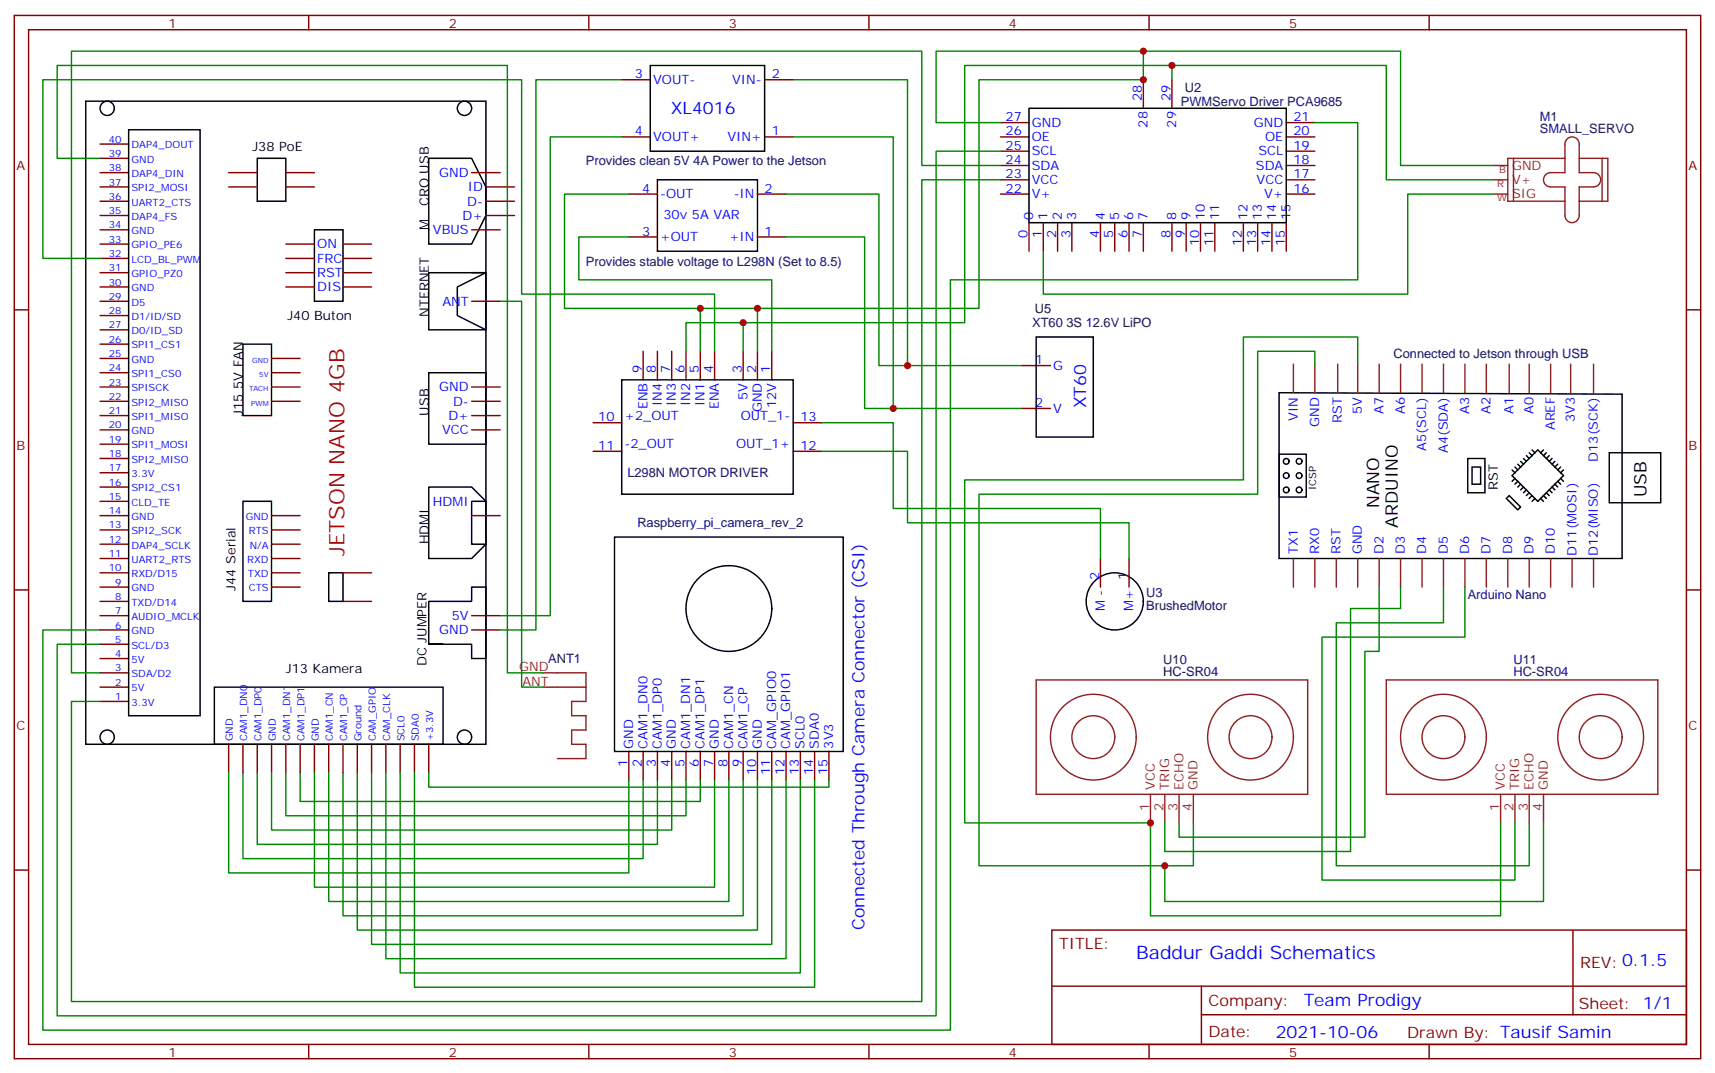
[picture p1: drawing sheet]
<svg xmlns="http://www.w3.org/2000/svg" width="423mm" height="265mm" viewBox="0 0 423 265" stroke-linecap="round" stroke-linejoin="round" font-family="sans-serif">
<g fill="none" stroke="#870000" stroke-width=".35">
<path d="M3.5 3.8h416.3v257.5h-416.3zM7.1 7.3h409.2v250.5h-409.2zM76.2 3.8v3.5M145.3 3.8v3.5M153.5 19.7h7M188.7 19.7h7.1M214.5 3.8v3.5M282.2 19.7v7M283.6 3.8v3.5M289.3 19.7v7M352.8 3.8v3.5M24.7 39.1h7"/>
<path d="M24.7 35.6h7M153.5 33.8h7M188.7 33.8h7.1M246.9 37.3h7.1M246.9 33.8h7.1M246.9 30.3h7.1M317.5 37.3h7.1M317.5 33.8h7.1M317.5 30.3h7.1M24.7 56.7h7M24.7 53.2h7M24.7 49.7h7"/>
<path d="M24.7 46.1h7M24.7 42.6h7M56.4 46.1h7.1M56.4 42.6h7.1M70.6 46.1h7M70.6 42.6h7M116.4 56.7h7.1M116.4 42.6h7.1M119.9 53.2h7.1M119.9 49.7h7.1M119.9 46.1h7.1M155.2 47.9h7.1"/>
<path d="M155.2 58.5h7.1M187 47.9h7M187 58.5h7M246.9 47.9h7.1M246.9 44.4h7.1M246.9 40.9h7.1M254 55v7M257.5 55v7M261.1 55v7M264.6 55v7M271.6 55v7M275.2 55v7"/>
<path d="M278.7 55v7M282.2 55v7M289.3 55v7M292.8 55v7M296.3 55v7M299.9 55v7M306.9 55v7M310.4 55v7M314 55v7M317.5 55v7M317.5 47.9h7.1M317.5 44.4h7.1"/>
<path d="M317.5 40.9h7.1M3.5 76.5h3.6M24.7 77.9h7M24.7 74.4h7M24.7 70.8h7M24.7 67.3h7M24.7 63.8h7M24.7 60.3h7M70.6 70.8h7M70.6 67.3h7M70.6 63.8h7M70.6 60.3h7"/>
<path d="M84.7 70.8h7M84.7 67.3h7M84.7 63.8h7M84.7 60.3h7M116.4 74.4h7.1M416.3 76.5h3.5M24.7 99.1h7M24.7 95.5h7M24.7 92h7M24.7 88.5h7M24.7 84.9h7M24.7 81.4h7"/>
<path d="M67 99.1h7.1M67 95.5h7.1M67 92h7.1M67 88.5h7.1M116.4 99.1h7.1M116.4 95.5h7.1M158.7 86.7v7.1M162.3 86.7v7.1M165.8 86.7v7.1M169.3 86.7v7.1M172.9 86.7v7.1M176.4 86.7v7.1"/>
<path d="M183.4 86.7v7.1M187 86.7v7.1M190.5 86.7v7.1M252.2 90.2h7.1M24.7 116.7h7M24.7 113.2h7M24.7 109.6h7M24.7 106.1h7M24.7 102.6h7M116.4 106.1h7.1M116.4 102.6h7.1M146.4 104.4h7.1"/>
<path d="M146.4 111.4h7.1M195.8 104.4h7M195.8 111.4h7M252.2 100.8h7.1M24.7 137.9h7M24.7 134.3h7M24.7 130.8h7M24.7 127.3h7M24.7 123.8h7M24.7 120.2h7M67 137.9h7.1M67 134.3h7.1"/>
<path d="M67 130.8h7.1M67 127.3h7.1M116.4 127.3h7.1M271.6 137.9v7M278.7 137.9v7M3.5 145.6h3.6M24.7 159h7M24.7 155.5h7M24.7 152h7M24.7 148.4h7M24.7 144.9h7M24.7 141.4h7"/>
<path d="M67 144.9h7.1M67 141.4h7.1M84.7 148.4h7M84.7 141.4h7M116.4 155.5h7.1M116.4 152h7.1M416.3 145.6h3.5M24.7 173.1h7M24.7 169.6h7M24.7 166.1h7M24.7 162.6h7M56.4 183.7v7.1"/>
<path d="M60 183.7v7.1M63.5 183.7v7.1M67 183.7v7.1M70.6 183.7v7.1M74.1 183.7v7.1M77.6 183.7v7.1M81.1 183.7v7.1M84.7 183.7v7.1M88.2 183.7v7.1M91.7 183.7v7.1M95.2 183.7v7.1M98.8 183.7v7.1"/>
<path d="M102.3 183.7v7.1M105.8 183.7v7.1M155.2 185.5v7M158.7 185.5v7M162.3 185.5v7M165.8 185.5v7M169.3 185.5v7M172.9 185.5v7M176.4 185.5v7M179.9 185.5v7M183.4 185.5v7M187 185.5v7"/>
<path d="M190.5 185.5v7M194 185.5v7M197.6 185.5v7M201.1 185.5v7M204.6 185.5v7M3.5 214.8h3.6M416.3 214.8h3.5M259.6 229.6h156.7v28.2h-156.7zM388.3 229.6v20.9M76.2 257.8v3.5M145.3 257.8v3.5M214.5 257.8v3.5"/>
<path d="M259.7 243.4h156.4M283.6 257.8v3.5M296.6 250.5h119.5M296.6 243.4v14.1M352.8 257.8v3.5"/>
</g>
<g fill="none" stroke="#000" stroke-width=".35">
<path d="M160.5 16.2h28.2v21.1h-28.2zM21.2 25h98.7v158.7h-98.7zM31.7 32h17.7v144.7h-17.7zM63.5 39.1h7.1v10.6h-7.1zM105.8 39.1h10.6l3.5 7v7.1l-3.5 7.1h-10.6zM254 26.7h63.5v28.3h-63.5zM77.6 56.7h7.1v17.7h-7.1zM162.3 44.4h24.7v17.6h-24.7zM105.8 67.3h14.1v14.1h-14.1zM116.4 67.3h3.5l-7 3.5v7.1l7 3.5M60 84.9h7v17.7h-7zM105.8 92h14.1v17.6h-14.1z"/>
<path d="M153.5 93.8h42.3v28.2h-42.3zM255.8 83.2h14.1v24.7h-14.1zM315.7 96.9l84.7 .4v40.6h-84.7zM315.7 112.1h6.7v10.6h-6.7zM362.3 113.2h4.2v8.4h-4.2zM363.4 115.3h2.1v4.2h-2.1zM373.2 116l.7 .7M373.9 115.3l.7 .7M373.9 118.1l-.7 .7M374.6 114.6l.8 .7M374.6 118.8l-.7 .7M375.4 113.9l.7 .7"/>
<path d="M375.4 119.5l-.8 .7M376.1 113.2l.7 .7M376.8 112.5l.7 .7M377.5 111.8l.7 .7M378.2 111.1l.7 .7M379.6 111.1l6.3 6.3-6.3 6.4-6.4-6.4zM381 111.1l-.7 .7M381.7 111.8l-.7 .7M382.4 112.5l-.7 .7M383.1 113.2l-.7 .7M383.8 119.5l.7 .7M383.8 113.9l-.7 .7"/>
<path d="M384.5 118.8l.7 .7M384.5 114.6l-.7 .7M385.2 118.1l.7 .7M385.2 115.3l-.7 .7M385.9 116l-.7 .7M397.2 111.8h12.7v12.3h-12.7zM60 123.8h7v24.6h-7zM105.8 120.2h10.6l3.5 3.6v10.5l-3.5 3.6h-10.6zM119.9 123.8h-3.5v10.5h3.5M151.7 132.6h56.4v52.9h-56.4zM372.5 122.3l2.9 2.9-.8 .7-2.8-2.9zM376.1 120.2l-.7 .7"/>
<path d="M376.8 120.9l-.7 .7M377.5 121.6l-.7 .7M378.2 122.3l-.7 .7M378.9 123l-.7 .8M380.3 123l.7 .8M381 122.3l.7 .7M381.7 121.6l.7 .7M382.4 120.9l.7 .7M383.1 120.2l.7 .7M81.1 141.4h3.6v7h-3.6zM105.8 159h10.6v3.6h3.5v-17.7h-3.5v3.5h-10.6v10.6h3.6M52.9 169.6h56.5v14.1h-56.5z"/>
<circle cx="26.5" cy="26.7" r="1.76"/>
<circle cx="114.7" cy="26.7" r="1.76"/>
<circle cx="317.5" cy="117.4" r=".71"/>
<circle cx="317.5" cy="113.9" r=".71"/>
<circle cx="320.7" cy="113.9" r=".71"/>
<circle cx="320.7" cy="117.4" r=".71"/>
<circle cx="317.5" cy="120.9" r=".71"/>
<circle cx="320.7" cy="120.9" r=".71"/>
<circle cx="179.9" cy="150.2" r="10.6"/>
<circle cx="275.2" cy="148.4" r="7.1"/>
<circle cx="26.5" cy="182" r="1.76"/>
<circle cx="114.7" cy="182" r="1.76"/>
</g>
<g fill="none" stroke="#8c2424" stroke-width=".35">
<path d="M373.6 39.1v10.6M386.3 39.1h-14.1v10.6h14.1M386.8 34.3a1.76 1.76 0 0 1 1.9-.4 1.76 1.76 0 0 1 1.1 1.7v7h3.5a1.76 1.76 0 0 1 1.8 1.8 1.76 1.76 0 0 1-1.8 1.7h-3.5v7.1a1.76 1.76 0 0 1-1.7 1.8 1.76 1.76 0 0 1-1.8-1.8v-7.1h-3.5a1.76 1.76 0 0 1-1.8-1.7 1.76 1.76 0 0 1 1.8-1.8h3.5v-7zM389.8 39.1h7.1v10.6h-7.1M395.5 39.1v10.6M368.7 47.9h3.5M368.7 44.4h3.5M368.7 40.9h3.5M319.3 89.9v7M324.6 89.9v7M330.2 89.9v7M335.1 89.9v7"/>
<path d="M340.4 89.9v7M345.7 89.9v7M351 89.9v7M356.3 89.9v7M361.6 89.9v7M366.9 89.9v7M372.5 89.9v7M377.5 89.9v7M382.8 89.9v7M387.7 89.9v7M393.3 89.9v7M319.3 137.9v7"/>
<path d="M324.6 137.9v7M329.8 137.9v7M335.1 137.9v7M340.4 137.9v7M345.7 137.9v7M351 137.9v7M356.3 137.9v7M361.6 137.9v7M366.9 137.9v7M372.2 137.9v7M377.5 137.9v7M382.8 137.9v7"/>
<path d="M388.1 137.9v7M393.3 137.9v7M134.1 169.6h10.5M134.1 166.1h10.5v7h-3.5v3.6h3.5v3.5h-3.5v3.5h3.5v3.6h-7M255.8 167.9h67v28.2h-67zM342.2 167.9h67v28.2h-67zM284 196.1v7M287.5 196.1v7M291 196.1v7M294.6 196.1v7M370.4 196.1v7M373.9 196.1v7"/>
<path d="M377.5 196.1v7M381 196.1v7"/>
<circle cx="269.9" cy="182" r="10.6"/>
<circle cx="269.9" cy="182" r="5.3"/>
<circle cx="308.7" cy="182" r="10.6"/>
<circle cx="308.7" cy="182" r="5.3"/>
<circle cx="356.3" cy="182" r="10.6"/>
<circle cx="356.3" cy="182" r="5.3"/>
<circle cx="395.1" cy="182" r="10.6"/>
<circle cx="395.1" cy="182" r="5.3"/>
</g>
<g fill="none" stroke="#008700" stroke-width=".35">
<path d="M153.5 19.7h-21.2v135.8h-8.8M195.8 19.7h28.2v70.5h28.2M282.2 12.6v7.1h-40.5v56.4h-54.7M289.3 19.7v-3.5h-51.2v63.5h-54.7M289.3 16.2h52.9v28.2h26.5M24.7 39.1h-10.6v-22.9h111.1v149.9h8.9M153.5 33.8h-17.7v118.2h-12.3M195.8 33.8h24.7v67h31.7M246.9 30.3h-15.8v-17.7h114.6v28.3h23M246.9 37.3h-15.8v213.5h-217v-91.8h10.6M324.6 30.3h10.5v38.8h-100.5v185.2h-224v-98.8h14.1M155.2 58.5h-12.3v10.6h47.6v17.6"/>
<path d="M155.2 47.9h-15.9v28.2h33.6M194 47.9h23v42.3h7M194 58.5h19.4v42.3h7.1M246.9 44.4h-19.4v202.8h-209.9v-74.1h7.1M246.9 40.9h-19.4v-28.3h-209.9v153.5h7.1M368.7 47.9h-21.2v24.7h-90v-10.6M24.7 63.8h-14.1v-44.1h118.2v52.9h47.6v14.1M123.5 74.4h5.3v95.2h5.3M169.3 86.7v-7h14.1v7M172.9 86.7v-10.6h14.1v10.6M324.6 89.9v-3.2h-14.2v35.3h-68.7v91.7h45.8v8.8h93.5v-19.4M335.1 89.9v-6.7h-28.2v35.3h-68.8v84.6h45.9v23h86.4v-23"/>
<path d="M202.8 104.4h17.7v21.1h51.1v12.4M202.8 111.4h21.2v17.6h54.7v8.9M340.4 144.9v15.9h-3.5v45.9h-45.9v-3.6M345.7 144.9v5.3h-12.3v60h-45.9v-7.1M356.3 144.9v8.8h-26.5v60h47.7v-10.6M361.6 144.9v12.4h-35.3v59.9h47.6v-14.1M56.4 190.8v24.7h98.8v-23M60 190.8v21.1h98.7v-19.4M63.5 190.8v17.6h98.8v-15.9M67 190.8v14.1h98.8v-12.4M70.6 190.8v10.6h98.7v-8.9M74.1 190.8v7h98.8v-5.3"/>
<path d="M77.6 190.8v28.2h98.8v-26.5M81.1 190.8v31.7h98.8v-30M84.7 190.8v35.3h98.7v-33.6M88.2 190.8v38.8h98.8v-37.1M91.7 190.8v42.3h98.8v-40.6M95.2 190.8v45.8h98.8v-44.1M98.8 190.8v49.4h98.8v-47.7M102.3 190.8v52.9h98.8v-51.2M105.8 190.8v3.5h98.8v-1.8M294.6 203.1v10.6h-7.1"/>
</g>
<g fill="#c00">
<circle cx="224" cy="90.2" r=".88"/>
<circle cx="220.5" cy="100.8" r=".88"/>
<circle cx="172.9" cy="76.1" r=".88"/>
<circle cx="287.5" cy="213.7" r=".88"/>
<circle cx="183.4" cy="79.7" r=".88"/>
<circle cx="289.3" cy="16.2" r=".88"/>
<circle cx="187" cy="76.1" r=".88"/>
<circle cx="282.2" cy="12.6" r=".88"/>
<circle cx="282.2" cy="19.7" r=".88"/>
<circle cx="284" cy="203.1" r=".88"/>
</g>
<text font-size="5.3" fill="#f00" x="85" y="137.3" transform="rotate(-90 85 137.3)">JETSON NANO 4GB</text>
<text font-size="4.6" fill="#00f" x="280.5" y="236.6">Baddur Gaddi Schematics</text>
<g font-size="4.2" fill="#00f">
<text x="165.6" y="28.3">XL4016</text>
<text x="268.1" y="100.8" transform="rotate(-90 268.1 100.8)">XT60</text>
<text x="213.4" y="229.6" transform="rotate(-90 213.4 229.6)">Connected Through Camera Connector (CSI)</text>
<text x="321.8" y="248.4">Team Prodigy</text>
<text x="314.9" y="256.2">2021-10-06</text>
</g>
<g font-size="4.2">
<text x="340.4" y="125.5" transform="rotate(-90 340.4 125.5)">NANO</text>
<text x="406.4" y="122.7" transform="rotate(-90 406.4 122.7)">USB</text>
<text x="345" y="130.2" transform="rotate(-90 345 130.2)">ARDUINO</text>
</g>
<g font-size="3.9" fill="#800">
<text x="261.4" y="234.2">TITLE:</text>
<text x="390" y="238.8">REV: 0.1.5</text>
<text x="298.3" y="248.4">Company:</text>
<text x="389.7" y="249">Sheet: 1/1</text>
<text x="298.3" y="256">Date:</text>
<text x="347.4" y="256.1">Drawn By: Tausif Samin</text>
</g>
<g font-size="3.2" fill="#800">
<text x="41.6" y="6.8">1</text>
<text x="110.8" y="6.8">2</text>
<text x="179.9" y="6.8">3</text>
<text x="249.1" y="6.8">4</text>
<text x="318.2" y="6.8">5</text>
<text x="4.1" y="41.9">A</text>
<text x="416.8" y="41.9">A</text>
<text x="4.1" y="111.1">B</text>
<text x="416.8" y="111.1">B</text>
<text x="4.1" y="180.2">C</text>
<text x="416.8" y="180.2">C</text>
<text x="41.6" y="260.8">1</text>
<text x="110.8" y="260.8">2</text>
<text x="179.9" y="260.8">3</text>
<text x="249.1" y="260.8">4</text>
<text x="318.2" y="260.8">5</text>
</g>
<g font-size="3.2" fill="#00f">
<text x="156.7" y="19.3">3</text>
<text x="161.2" y="20.7">VOUT-</text>
<text x="180.7" y="20.7">VIN-</text>
<text x="190.5" y="19.3">2</text>
<text x="248.2" y="29.9">27</text>
<text x="281.9" y="25" transform="rotate(-90 281.9 25)">28</text>
<text x="288.9" y="25" transform="rotate(-90 288.9 25)">29</text>
<text x="319.3" y="29.9">21</text>
<text x="156.7" y="33.4">4</text>
<text x="161.2" y="34.9">VOUT+</text>
<text x="179.6" y="34.9">VIN+</text>
<text x="190.5" y="33.4">1</text>
<text x="248.2" y="33.4">26</text>
<text x="254.7" y="34.9">OE</text>
<text x="254.7" y="31.3">GND</text>
<text x="283.3" y="31.5" transform="rotate(-90 283.3 31.5)">28</text>
<text x="290.3" y="31.5" transform="rotate(-90 290.3 31.5)">29</text>
<text x="309.5" y="31.3">GND</text>
<text x="312.3" y="34.9">OE</text>
<text x="319.3" y="33.4">20</text>
<text x="248.2" y="40.5">24</text>
<text x="248.2" y="37">25</text>
<text x="254.7" y="41.9">SDA</text>
<text x="254.7" y="38.4">SCL</text>
<text x="310" y="41.9">SDA</text>
<text x="310.6" y="38.4">SCL</text>
<text x="319.3" y="40.5">18</text>
<text x="319.3" y="37">19</text>
<text x="108.4" y="43.7">GND</text>
<text x="115.5" y="47.2">ID</text>
<text x="158.5" y="47.6">4</text>
<text x="188.7" y="47.6">2</text>
<text x="248.2" y="47.6">22</text>
<text x="248.2" y="44">23</text>
<text x="254.7" y="45.4">VCC</text>
<text x="310.2" y="45.4">VCC</text>
<text x="319.3" y="47.6">16</text>
<text x="319.3" y="44">17</text>
<text x="115.4" y="50.7">D-</text>
<text x="163" y="49">-OUT</text>
<text x="181.1" y="49">-IN</text>
<text x="254.7" y="49">V+</text>
<text x="312" y="49">V+</text>
<text x="106.9" y="57.8">VBUS</text>
<text x="114.2" y="54.3">D+</text>
<text x="158.5" y="58.1">3</text>
<text x="163" y="59.5">+OUT</text>
<text x="163.8" y="54.1">30v 5A VAR</text>
<text x="180" y="59.5">+IN</text>
<text x="188.7" y="58.1">1</text>
<text x="253.6" y="58.7" transform="rotate(-90 253.6 58.7)">0</text>
<text x="255.1" y="54.3" transform="rotate(-90 255.1 54.3)">0</text>
<text x="257.2" y="58.7" transform="rotate(-90 257.2 58.7)">1</text>
<text x="258.6" y="54.3" transform="rotate(-90 258.6 54.3)">1</text>
<text x="260.7" y="58.7" transform="rotate(-90 260.7 58.7)">2</text>
<text x="262.1" y="54.3" transform="rotate(-90 262.1 54.3)">2</text>
<text x="264.2" y="58.7" transform="rotate(-90 264.2 58.7)">3</text>
<text x="265.6" y="54.3" transform="rotate(-90 265.6 54.3)">3</text>
<text x="271.3" y="58.7" transform="rotate(-90 271.3 58.7)">4</text>
<text x="272.7" y="54.3" transform="rotate(-90 272.7 54.3)">4</text>
<text x="274.8" y="58.7" transform="rotate(-90 274.8 58.7)">5</text>
<text x="276.2" y="54.3" transform="rotate(-90 276.2 54.3)">5</text>
<text x="278.3" y="58.7" transform="rotate(-90 278.3 58.7)">6</text>
<text x="279.8" y="54.3" transform="rotate(-90 279.8 54.3)">6</text>
<text x="281.9" y="58.7" transform="rotate(-90 281.9 58.7)">7</text>
<text x="283.3" y="54.3" transform="rotate(-90 283.3 54.3)">7</text>
<text x="288.9" y="58.7" transform="rotate(-90 288.9 58.7)">8</text>
<text x="290.3" y="54.3" transform="rotate(-90 290.3 54.3)">8</text>
<text x="292.5" y="58.7" transform="rotate(-90 292.5 58.7)">9</text>
<text x="293.9" y="54.3" transform="rotate(-90 293.9 54.3)">9</text>
<text x="297.4" y="54.3" transform="rotate(-90 297.4 54.3)">10</text>
<text x="300.9" y="54.3" transform="rotate(-90 300.9 54.3)">11</text>
<text x="308" y="54.3" transform="rotate(-90 308 54.3)">12</text>
<text x="311.5" y="54.3" transform="rotate(-90 311.5 54.3)">13</text>
<text x="315" y="54.3" transform="rotate(-90 315 54.3)">14</text>
<text x="318.6" y="54.3" transform="rotate(-90 318.6 54.3)">15</text>
<text x="78.3" y="61.3">ON</text>
<text x="78.3" y="64.8">FRC</text>
<text x="296" y="60.8" transform="rotate(-90 296 60.8)">10</text>
<text x="299.5" y="60.8" transform="rotate(-90 299.5 60.8)">11</text>
<text x="306.6" y="60.8" transform="rotate(-90 306.6 60.8)">12</text>
<text x="310.1" y="60.8" transform="rotate(-90 310.1 60.8)">13</text>
<text x="313.6" y="60.8" transform="rotate(-90 313.6 60.8)">14</text>
<text x="317.1" y="60.8" transform="rotate(-90 317.1 60.8)">15</text>
<text x="78.3" y="68.4">RST</text>
<text x="78.3" y="71.9">DIS</text>
<text x="109.2" y="75.4">ANT</text>
<text x="255.5" y="89.9">1</text>
<text x="158.4" y="92" transform="rotate(-90 158.4 92)">9</text>
<text x="161.9" y="92" transform="rotate(-90 161.9 92)">8</text>
<text x="165.5" y="92" transform="rotate(-90 165.5 92)">7</text>
<text x="169" y="92" transform="rotate(-90 169 92)">6</text>
<text x="172.5" y="92" transform="rotate(-90 172.5 92)">5</text>
<text x="176" y="92" transform="rotate(-90 176 92)">4</text>
<text x="183.1" y="92" transform="rotate(-90 183.1 92)">3</text>
<text x="186.6" y="92" transform="rotate(-90 186.6 92)">2</text>
<text x="190.1" y="92" transform="rotate(-90 190.1 92)">1</text>
<text x="260" y="91.3">G</text>
<text x="108.4" y="96.6">GND</text>
<text x="111.8" y="100.1">D-</text>
<text x="159.8" y="101" transform="rotate(-90 159.8 101)">ENB</text>
<text x="163.3" y="100.2" transform="rotate(-90 163.3 100.2)">IN4</text>
<text x="166.9" y="100.2" transform="rotate(-90 166.9 100.2)">IN3</text>
<text x="170.4" y="100.2" transform="rotate(-90 170.4 100.2)">IN2</text>
<text x="173.9" y="100.2" transform="rotate(-90 173.9 100.2)">IN1</text>
<text x="177.4" y="101" transform="rotate(-90 177.4 101)">ENA</text>
<text x="184.5" y="98.7" transform="rotate(-90 184.5 98.7)">5V</text>
<text x="188" y="101.8" transform="rotate(-90 188 101.8)">GND</text>
<text x="191.6" y="100.7" transform="rotate(-90 191.6 100.7)">12V</text>
<text x="255.5" y="100.5">2</text>
<text x="260" y="101.9">V</text>
<text x="109.1" y="107.2">VCC</text>
<text x="110.7" y="103.6">D+</text>
<text x="147.7" y="104">10</text>
<text x="154.2" y="103.6">+2_OUT</text>
<text x="182.8" y="103.6">OUT_1-</text>
<text x="197.6" y="104">13</text>
<text x="320.3" y="103.9" transform="rotate(-90 320.3 103.9)">VIN</text>
<text x="325.6" y="105.3" transform="rotate(-90 325.6 105.3)">GND</text>
<text x="331.3" y="104.3" transform="rotate(-90 331.3 104.3)">RST</text>
<text x="336.2" y="102.2" transform="rotate(-90 336.2 102.2)">5V</text>
<text x="341.5" y="102.2" transform="rotate(-90 341.5 102.2)">A7</text>
<text x="346.8" y="102.2" transform="rotate(-90 346.8 102.2)">A6</text>
<text x="362.7" y="102.2" transform="rotate(-90 362.7 102.2)">A3</text>
<text x="367.9" y="102.2" transform="rotate(-90 367.9 102.2)">A2</text>
<text x="373.6" y="102.2" transform="rotate(-90 373.6 102.2)">A1</text>
<text x="378.5" y="102.2" transform="rotate(-90 378.5 102.2)">A0</text>
<text x="383.8" y="106.2" transform="rotate(-90 383.8 106.2)">AREF</text>
<text x="388.8" y="104.2" transform="rotate(-90 388.8 104.2)">3V3</text>
<text x="147.7" y="111.1">11</text>
<text x="154.2" y="110.7">-2_OUT</text>
<text x="181.7" y="110.7">OUT_1+</text>
<text x="197.6" y="111.1">12</text>
<text x="352.1" y="111.2" transform="rotate(-90 352.1 111.2)">A5(SCL)</text>
<text x="357.4" y="111.9" transform="rotate(-90 357.4 111.9)">A4(SDA)</text>
<text x="394.4" y="113.9" transform="rotate(-90 394.4 113.9)">D13(SCK)</text>
<text x="106.9" y="124.8">HDMI</text>
<text x="320.3" y="136.8" transform="rotate(-90 320.3 136.8)">TX1</text>
<text x="325.6" y="136.8" transform="rotate(-90 325.6 136.8)">RX0</text>
<text x="330.9" y="136.8" transform="rotate(-90 330.9 136.8)">RST</text>
<text x="336.2" y="136.8" transform="rotate(-90 336.2 136.8)">GND</text>
<text x="341.5" y="136.8" transform="rotate(-90 341.5 136.8)">D2</text>
<text x="346.8" y="136.8" transform="rotate(-90 346.8 136.8)">D3</text>
<text x="352.1" y="136.8" transform="rotate(-90 352.1 136.8)">D4</text>
<text x="357.4" y="136.8" transform="rotate(-90 357.4 136.8)">D5</text>
<text x="362.7" y="136.8" transform="rotate(-90 362.7 136.8)">D6</text>
<text x="367.9" y="136.8" transform="rotate(-90 367.9 136.8)">D7</text>
<text x="373.2" y="136.8" transform="rotate(-90 373.2 136.8)">D8</text>
<text x="378.5" y="136.8" transform="rotate(-90 378.5 136.8)">D9</text>
<text x="383.8" y="136.8" transform="rotate(-90 383.8 136.8)">D10</text>
<text x="389.1" y="137.2" transform="rotate(-90 389.1 137.2)">D11(MOSI)</text>
<text x="394.4" y="137.2" transform="rotate(-90 394.4 137.2)">D12(MISO)</text>
<text x="271.3" y="143.2" transform="rotate(-90 271.3 143.2)">2</text>
<text x="278.3" y="143.2" transform="rotate(-90 278.3 143.2)">1</text>
<text x="111.5" y="153">5V</text>
<text x="272.7" y="150.9" transform="rotate(-90 272.7 150.9)">M -</text>
<text x="279.8" y="150.9" transform="rotate(-90 279.8 150.9)">M+</text>
<text x="108.4" y="156.6">GND</text>
<text x="156.3" y="184.8" transform="rotate(-90 156.3 184.8)">GND</text>
<text x="159.8" y="184.8" transform="rotate(-90 159.8 184.8)">CAM1_DN0</text>
<text x="163.3" y="184.8" transform="rotate(-90 163.3 184.8)">CAM1_DP0</text>
<text x="166.9" y="184.8" transform="rotate(-90 166.9 184.8)">GND</text>
<text x="170.4" y="184.8" transform="rotate(-90 170.4 184.8)">CAM1_DN1</text>
<text x="173.9" y="184.8" transform="rotate(-90 173.9 184.8)">CAM1_DP1</text>
<text x="177.4" y="184.8" transform="rotate(-90 177.4 184.8)">GND</text>
<text x="181" y="184.8" transform="rotate(-90 181 184.8)">CAM1_CN</text>
<text x="184.5" y="184.8" transform="rotate(-90 184.5 184.8)">CAM1_CP</text>
<text x="188" y="184.8" transform="rotate(-90 188 184.8)">GND</text>
<text x="191.6" y="184.8" transform="rotate(-90 191.6 184.8)">CAM_GPIO0</text>
<text x="195.1" y="184.8" transform="rotate(-90 195.1 184.8)">CAM_GPIO1</text>
<text x="198.6" y="184.8" transform="rotate(-90 198.6 184.8)">SCL0</text>
<text x="202.1" y="184.8" transform="rotate(-90 202.1 184.8)">SDA0</text>
<text x="205.7" y="184.8" transform="rotate(-90 205.7 184.8)">3V3</text>
<text x="154.9" y="189.3" transform="rotate(-90 154.9 189.3)">1</text>
<text x="158.4" y="189.3" transform="rotate(-90 158.4 189.3)">2</text>
<text x="161.9" y="189.3" transform="rotate(-90 161.9 189.3)">3</text>
<text x="165.5" y="189.3" transform="rotate(-90 165.5 189.3)">4</text>
<text x="169" y="189.3" transform="rotate(-90 169 189.3)">5</text>
<text x="172.5" y="189.3" transform="rotate(-90 172.5 189.3)">6</text>
<text x="176" y="189.3" transform="rotate(-90 176 189.3)">7</text>
<text x="179.6" y="189.3" transform="rotate(-90 179.6 189.3)">8</text>
<text x="183.1" y="189.3" transform="rotate(-90 183.1 189.3)">9</text>
<text x="186.6" y="191.3" transform="rotate(-90 186.6 191.3)">10</text>
<text x="190.1" y="191.3" transform="rotate(-90 190.1 191.3)">11</text>
<text x="193.7" y="191.3" transform="rotate(-90 193.7 191.3)">12</text>
<text x="197.2" y="191.3" transform="rotate(-90 197.2 191.3)">13</text>
<text x="200.7" y="191.3" transform="rotate(-90 200.7 191.3)">14</text>
<text x="204.3" y="191.3" transform="rotate(-90 204.3 191.3)">15</text>
</g>
<g font-size="3.2" fill="#000080">
<text x="292.5" y="22.6">U2</text>
<text x="291.5" y="26.1">PWMServo Driver PCA9685</text>
<text x="380.1" y="29.8">M1</text>
<text x="380.1" y="32.7">SMALL_SERVO</text>
<text x="144.6" y="40.9">Provides clean 5V 4A Power to the Jetson</text>
<text x="144.6" y="65.5">Provides stable voltage to L298N (Set to 8.5)</text>
<text x="255.4" y="77.2">U5</text>
<text x="254.8" y="80.7">XT60 3S 12.6V LiPO</text>
<text x="344" y="88.5">Connected to Jetson through USB</text>
<text x="154.9" y="117.8">L298N MOTOR DRIVER</text>
<text x="157.3" y="130.2">Raspberry_pi_camera_rev_2</text>
<text x="282.9" y="147.4">U3</text>
<text x="362.3" y="147.7">Arduino Nano</text>
<text x="282.9" y="150.6">BrushedMotor</text>
<text x="135.3" y="163.6">ANT1</text>
<text x="287.1" y="166.8">HC-SR04</text>
<text x="287.1" y="163.9">U10</text>
<text x="373.6" y="166.8">HC-SR04</text>
<text x="373.6" y="163.9">U11</text>
</g>
<g font-size="3.2">
<text x="62.3" y="37.2">J38 PoE</text>
<text x="105.8" y="50.9" transform="rotate(-90 105.8 50.9)">CRO USB</text>
<text x="105.8" y="56.7" transform="rotate(-90 105.8 56.7)">M</text>
<text x="70.9" y="79">J40 Buton</text>
<text x="105.8" y="78.2" transform="rotate(-90 105.8 78.2)">NTERNET</text>
<text x="60" y="102.6" transform="rotate(-90 60 102.6)">J15 5V FAN</text>
<text x="105.8" y="102.6" transform="rotate(-90 105.8 102.6)">USB</text>
<text x="369.7" y="120.9" transform="rotate(-90 369.7 120.9)">RST</text>
<text x="105.8" y="134.3" transform="rotate(-90 105.8 134.3)">HDMI</text>
<text x="58.2" y="145.8" transform="rotate(-90 58.2 145.8)">J44 Serial</text>
<text x="70.6" y="166.1">J13 Kamera</text>
<text x="105.3" y="164.4" transform="rotate(-90 105.3 164.4)">DC JUMPER</text>
</g>
<g font-size="3.2" fill="#8d2323">
<text x="373.2" y="41.9">GND</text>
<text x="373.2" y="45.4">V+</text>
<text x="373.2" y="49">SIG</text>
<text x="128.2" y="165.7">GND</text>
<text x="129" y="169.3">ANT</text>
<text x="285" y="195" transform="rotate(-90 285 195)">VCC</text>
<text x="288.6" y="195" transform="rotate(-90 288.6 195)">TRIG</text>
<text x="292.1" y="195" transform="rotate(-90 292.1 195)">ECHO</text>
<text x="295.6" y="195" transform="rotate(-90 295.6 195)">GND</text>
<text x="371.5" y="195" transform="rotate(-90 371.5 195)">VCC</text>
<text x="375" y="195" transform="rotate(-90 375 195)">TRIG</text>
<text x="378.5" y="195" transform="rotate(-90 378.5 195)">ECHO</text>
<text x="382.1" y="195" transform="rotate(-90 382.1 195)">GND</text>
<text x="283.6" y="200.2" transform="rotate(-90 283.6 200.2)">1</text>
<text x="287.2" y="200.2" transform="rotate(-90 287.2 200.2)">2</text>
<text x="290.7" y="200.2" transform="rotate(-90 290.7 200.2)">3</text>
<text x="294.2" y="200.2" transform="rotate(-90 294.2 200.2)">4</text>
<text x="370.1" y="200.2" transform="rotate(-90 370.1 200.2)">1</text>
<text x="373.6" y="200.2" transform="rotate(-90 373.6 200.2)">2</text>
<text x="377.1" y="200.2" transform="rotate(-90 377.1 200.2)">3</text>
<text x="380.6" y="200.2" transform="rotate(-90 380.6 200.2)">4</text>
</g>
<g font-size="2.5" fill="#00f">
<text x="26.8" y="35.2">40</text>
<text x="26.8" y="38.7">39</text>
<text x="32.5" y="40.1">GND</text>
<text x="32.5" y="36.6">DAP4_DOUT</text>
<text x="26.8" y="45.8">37</text>
<text x="26.8" y="42.3">38</text>
<text x="32.5" y="47.2">SPI2_MOSI</text>
<text x="32.5" y="43.7">DAP4_DIN</text>
<text x="26.8" y="52.8">35</text>
<text x="26.8" y="49.3">36</text>
<text x="32.5" y="50.7">UART2_CTS</text>
<text x="26.8" y="59.9">33</text>
<text x="26.8" y="56.4">34</text>
<text x="32.5" y="57.8">GND</text>
<text x="32.5" y="54.3">DAP4_FS</text>
<text x="26.8" y="63.4">32</text>
<text x="32.5" y="64.8">LCD_BL_PWM</text>
<text x="32.5" y="61.3">GPIO_PE6</text>
<text x="26.8" y="70.5">30</text>
<text x="26.8" y="67">31</text>
<text x="32.5" y="71.9">GND</text>
<text x="32.5" y="68.4">GPIO_PZ0</text>
<text x="26.8" y="77.5">28</text>
<text x="26.8" y="74">29</text>
<text x="32.5" y="75.4">D5</text>
<text x="26.8" y="81.1">27</text>
<text x="32.5" y="82.5">D0/ID_SD</text>
<text x="32.5" y="79">D1/ID/SD</text>
<text x="26.8" y="88.1">25</text>
<text x="26.8" y="84.6">26</text>
<text x="32.5" y="89.5">GND</text>
<text x="32.5" y="86">SPI1_CS1</text>
<text x="26.8" y="95.2">23</text>
<text x="26.8" y="91.7">24</text>
<text x="32.5" y="93.1">SPI1_CS0</text>
<text x="26.8" y="98.7">22</text>
<text x="32.5" y="100.1">SPI2_MISO</text>
<text x="32.5" y="96.6">SPISCK</text>
<text x="26.8" y="105.8">20</text>
<text x="26.8" y="102.2">21</text>
<text x="32.5" y="107.2">GND</text>
<text x="32.5" y="103.6">SPI1_MISO</text>
<text x="26.8" y="112.8">18</text>
<text x="26.8" y="109.3">19</text>
<text x="32.5" y="110.7">SPI1_MOSI</text>
<text x="26.8" y="119.9">16</text>
<text x="26.8" y="116.3">17</text>
<text x="32.5" y="117.8">3.3V</text>
<text x="32.5" y="114.2">SPI2_MISO</text>
<text x="26.8" y="123.4">15</text>
<text x="32.5" y="124.8">CLD_TE</text>
<text x="32.5" y="121.3">SPI2_CS1</text>
<text x="26.8" y="130.5">13</text>
<text x="26.8" y="126.9">14</text>
<text x="32.5" y="131.9">SPI2_SCK</text>
<text x="32.5" y="128.3">GND</text>
<text x="60.7" y="128.3">GND</text>
<text x="61.4" y="131.9">RTS</text>
<text x="26.8" y="137.5">11</text>
<text x="26.8" y="134">12</text>
<text x="32.5" y="135.4">DAP4_SCLK</text>
<text x="61.7" y="135.4">N/A</text>
<text x="26.8" y="141">10</text>
<text x="32.5" y="142.5">RXD/D15</text>
<text x="32.5" y="138.9">UART2_RTS</text>
<text x="61" y="138.9">RXD</text>
<text x="61.2" y="142.5">TXD</text>
<text x="28.4" y="148.1">8</text>
<text x="28.4" y="144.6">9</text>
<text x="32.5" y="149.5">TXD/D14</text>
<text x="32.5" y="146">GND</text>
<text x="61.4" y="146">CTS</text>
<text x="28.4" y="155.2">6</text>
<text x="28.4" y="151.6">7</text>
<text x="32.5" y="153">AUDIO_MCLK</text>
<text x="28.4" y="158.7">5</text>
<text x="32.5" y="160.1">SCL/D3</text>
<text x="32.5" y="156.6">GND</text>
<text x="28.4" y="165.7">3</text>
<text x="28.4" y="162.2">4</text>
<text x="32.5" y="167.1">SDA/D2</text>
<text x="32.5" y="163.6">5V</text>
<text x="28.4" y="172.8">1</text>
<text x="28.4" y="169.3">2</text>
<text x="32.5" y="170.7">5V</text>
<text x="32.5" y="174.2">3.3V</text>
<text x="57.5" y="183" transform="rotate(-90 57.5 183)">GND</text>
<text x="61" y="183" transform="rotate(-90 61 183)">CAM1_DN0</text>
<text x="64.6" y="183" transform="rotate(-90 64.6 183)">CAM1_DP0</text>
<text x="68.1" y="183" transform="rotate(-90 68.1 183)">GND</text>
<text x="71.6" y="183" transform="rotate(-90 71.6 183)">CAM1_DN1</text>
<text x="75.1" y="183" transform="rotate(-90 75.1 183)">CAM1_DP1</text>
<text x="78.7" y="183" transform="rotate(-90 78.7 183)">GND</text>
<text x="82.2" y="183" transform="rotate(-90 82.2 183)">CAM1_CN</text>
<text x="85.7" y="183" transform="rotate(-90 85.7 183)">CAM1_CP</text>
<text x="89.3" y="183" transform="rotate(-90 89.3 183)">Ground</text>
<text x="92.8" y="183" transform="rotate(-90 92.8 183)">CAM_GPIO</text>
<text x="96.3" y="183" transform="rotate(-90 96.3 183)">CAM_CLK</text>
<text x="99.8" y="183" transform="rotate(-90 99.8 183)">SCL0</text>
<text x="103.4" y="183" transform="rotate(-90 103.4 183)">SDA0</text>
<text x="106.9" y="183" transform="rotate(-90 106.9 183)">+3.3V</text>
</g>
<g font-size="2.5" fill="#8d2323">
<text x="369.6" y="46.1">R</text>
<text x="370.1" y="42.6">B</text>
<text x="369.6" y="49.7">W</text>
</g>
<text font-size="2.5" x="324.9" y="121" transform="rotate(-90 324.9 121)">ICSP</text>
<g font-size="1.8" fill="#00f">
<text x="62.3" y="89.5">GND</text>
<text x="64" y="93.1">5V</text>
<text x="61.5" y="96.6">TACH</text>
<text x="62" y="100.1">PWM</text>
</g>
</svg>
